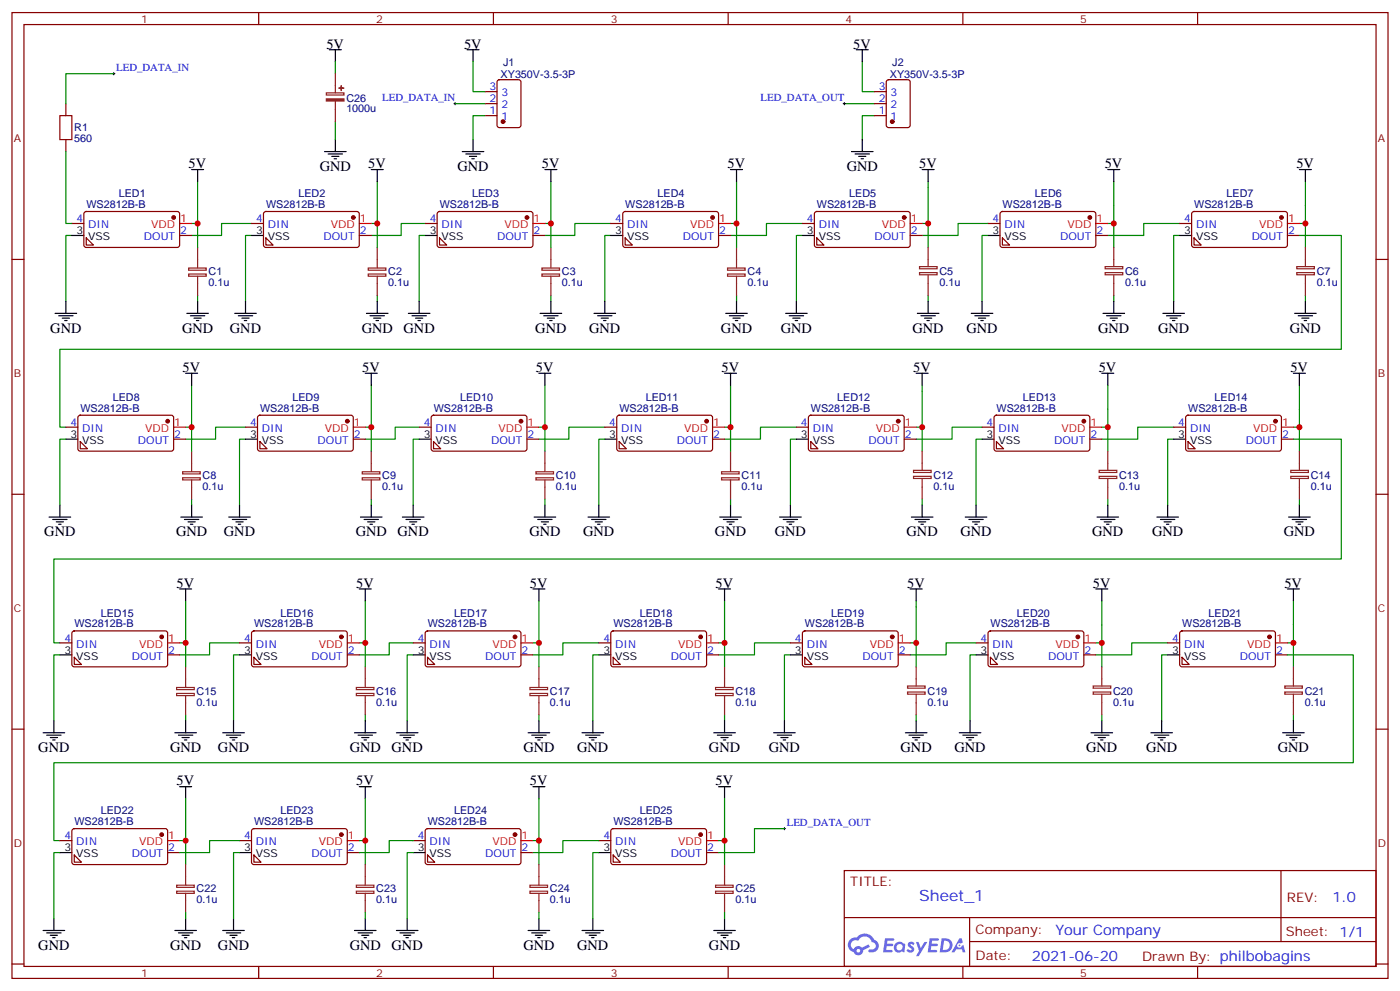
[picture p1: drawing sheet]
<svg xmlns="http://www.w3.org/2000/svg" width="412mm" height="292mm" viewBox="0 0 412 292" stroke-linecap="round" stroke-linejoin="round" font-family="sans-serif">
<g fill="none" stroke="#870000" stroke-width=".35">
<path d="M3.5 3.7h405.4v284.3h-405.4zM7.1 7.2h398.2v277.3h-398.2zM76.2 3.7v3.5M145.3 3.7v3.5M214.5 3.7v3.5M283.6 3.7v3.5M352.8 3.7v3.5M3.5 76.4h3.6M405.3 76.4h3.6M3.5 145.5h3.6M405.3 145.5h3.6M3.5 214.7h3.6"/>
<path d="M405.3 214.7h3.6M248.7 256.3h156.6v28.2h-156.6zM377.3 256.3v20.9M248.7 270.1h156.5M285.6 277.2h119.6M285.6 270.1v14.2M3.5 283.8h3.6M76.2 284.5v3.5M145.3 284.5v3.5M214.5 284.5v3.5M283.6 284.5v3.5M352.8 284.5v3.5"/>
<path d="M405.3 283.8h3.6"/>
</g>
<g fill="#5487ff">
<path d="M267.7 277.5a1.22 1.22 0 0 1 1.7 .2l-.4 .6a.47 .47 0 0 0-.3-.4 .47 .47 0 0 0-.5 .2l.1 .2a1.14 1.14 0 0 1 .8 1.8 1.14 1.14 0 0 1-1.9 0l-.2-.2 .5-.6 .7 .5a.29 .29 0 0 0 .3-.3 .29 .29 0 0 0-.2-.3 1.04 1.04 0 0 1-.6-1.7z"/>
<path d="M260.7 276.2h2.4l.3 .2-.2 .5-1.8 .1-.1 .8h1.5l.3 .4-.3 .4h-1.6l-.2 1.1h1.7l.2 .3-.2 .3-2.6 .1z"/>
<path d="M273.8 276.2h2.4l.3 .2-.1 .5-1.8 .1-.2 .8h1.6l.3 .4-.4 .4-1.6-.1-.1 1.1 1.7 .1 .2 .3-.2 .3-2.6 .1z"/>
<path d="M282.6 276.2h.7l.3 1.3-.6 .3a.69 .69 0 0 0-1 .3 .69 .69 0 0 0 .4 .9 .69 .69 0 0 0 .9-.6l.5-.2 .6 2.2h-.8l-.2-.9h-1.8l-.5 .9h-.8z"/>
<path d="M269.8 277.3h.8l.6 1.8 1.1-1.8h.9l-2.6 4.2h-.8l.9-1.5z"/>
<path d="M277.4 276.2l-.6 4.2h1.3a2.11 2.11 0 0 0 2.5-2.1 2.11 2.11 0 0 0-2.5-2.1zM278.1 277a1.39 1.39 0 0 1 1.7 1.4 1.39 1.39 0 0 1-1.8 1.2h-.3z"/>
<path d="M263.7 277.8a1.54 1.54 0 0 0-.1 2.2 1.54 1.54 0 0 0 2.2 .1l.6 .3 .3-2.3-.2-.3h-.4a1.49 1.49 0 0 0-2.4 0zM264 278.8a.94 .94 0 0 1 1.8 0 .94 .94 0 0 1-1.8 0z"/>
<path d="M250.4 276.6a2.18 2.18 0 0 0 1.1 3.7 1.44 1.44 0 0 0 1.6 .9 1.44 1.44 0 0 0 1.2-1.4l2-1.1-.5-.7-1.9 1a1.47 1.47 0 0 0-2.4 .4 1.39 1.39 0 0 1-.7-1.9 1.39 1.39 0 0 1 2-.5 2.12 2.12 0 0 1 2.2-1.3 2.12 2.12 0 0 1 1.9 1.7 1.14 1.14 0 0 1 1.1 1.4 1.14 1.14 0 0 1-1.7 .7 .43 .43 0 0 0-.5 .4 .43 .43 0 0 0 .4 .5 1.98 1.98 0 0 0 2.5-1.2 1.98 1.98 0 0 0-1.2-2.6 3.1 3.1 0 0 0-5.3-.6l-.9 .1zM252.3 279.9a.55 .55 0 0 1 1.1 0 .55 .55 0 0 1-1.1 0z"/>
<circle cx="282.6" cy="278.3" r=".26"/>
</g>
<path d="M17.6 34h3.6v7.1h-3.6z" fill="none" stroke="#a10000" stroke-width=".35"/>
<g fill="none" stroke="#870000" stroke-width=".35">
<path d="M19.4 30.5v3.5M142.9 34h3.5M142.9 30.5h3.5M142.9 27h3.5M146.6 23.7l.5-.2h5.7l.6 .4 .1 13-.5 .6-5.9 .1-.6-.5-.1-12.9zM257.5 34h3.6M257.5 30.5h3.6M257.5 27h3.6M261.3 23.7l.5-.2h5.6l.7 .4v13l-.5 .6-5.8 .1-.7-.5v-12.9zM19.4 41.1v3.5M21.2 65.8h3.5M24.9 62.5l.5-.2h27.1l.4 .7v9.4l-.7 .4h-27.1l-.4-.7v-9.1z"/>
<path d="M25.4 70l2.1 2.1h-2.1zM52.9 69.3h3.5M74.1 65.8h3.5M77.8 62.5l.5-.2h27.1l.4 .7v9.4l-.7 .4h-27.1l-.4-.7v-9.1zM78.3 70l2.1 2.1h-2.1zM105.8 69.3h3.6M125.2 65.8h3.6M129 62.5l.5-.2h27.1l.4 .7-.1 9.4-.6 .4h-27.1l-.4-.7v-9.1zM129.5 70l2.1 2.1h-2.1zM157 69.3h3.5M179.9 65.8h3.5M183.7 62.5l.4-.2h27.1l.5 .7-.1 9.4-.6 .4h-27.1l-.5-.7v-9.1z"/>
<path d="M184.1 70l2.2 2.1h-2.2zM211.7 69.3h3.5M236.4 65.8h3.5M240.1 62.5l.5-.2h27.1l.4 .7-.1 9.4-.6 .4h-27.1l-.4-.7v-9.1zM240.6 70l2.1 2.1h-2.1zM268.1 69.3h3.5M291 65.8h3.6M294.8 62.5l.5-.2h27.1l.4 .7-.1 9.4-.6 .4h-27.1l-.4-.7v-9.1zM295.3 70l2.1 2.1h-2.1zM322.8 69.3h3.5M347.5 65.8h3.5M351.2 62.5l.5-.2h27.1l.4 .7v9.4l-.7 .4h-27.1l-.4-.7v-9.1z"/>
<path d="M351.7 70l2.1 2.1h-2.1zM379.2 69.3h3.6M19.4 125.8h3.5M23.2 122.4l.4-.2 27.1 .1 .5 .6-.1 9.5-.7 .4h-27l-.5-.7v-9.2zM23.6 130l2.2 2.1h-2.2zM51.2 129.3h3.5M72.3 125.8h3.5M76.1 122.4l.5-.2 27 .1 .5 .6-.1 9.5-.6 .4h-27.1l-.5-.7v-9.2zM76.6 130l2.1 2.1h-2.1zM104.1 129.3h3.5M123.5 125.8h3.5M127.2 122.4l.5-.2 27.1 .1 .4 .6v9.5l-.7 .4h-27.1l-.4-.7v-9.2z"/>
<path d="M127.7 130l2.1 2.1h-2.1zM155.2 129.3h3.5M178.2 125.8h3.5M181.9 122.4l.5-.2 27.1 .1 .4 .6-.1 9.5-.6 .4h-27.1l-.4-.7v-9.2zM182.4 130l2.1 2.1h-2.1zM209.9 129.3h3.5M234.6 125.8h3.5M238.4 122.4l.4-.2 27.1 .1 .4 .6v9.5l-.7 .4h-27l-.5-.7v-9.2zM238.8 130l2.1 2.1h-2.1zM266.3 129.3h3.6M289.3 125.8h3.5M293 122.4l.5-.2 27.1 .1 .4 .6v9.5l-.7 .4h-27.1l-.4-.7v-9.2z"/>
<path d="M293.5 130l2.1 2.1h-2.1zM321 129.3h3.6M345.7 125.8h3.5M349.5 122.4l.5-.2 27 .1 .5 .6-.1 9.5-.6 .4h-27.1l-.5-.7v-9.2zM350 130l2.1 2.1h-2.1zM377.5 129.3h3.5M17.6 189.3h3.6M21.4 185.9l.5-.2 27.1 .1 .4 .6-.1 9.5-.6 .4h-27.1l-.4-.7v-9.2zM21.9 193.5l2.1 2.1h-2.1zM49.4 192.8h3.5M70.6 189.3h3.5M74.3 185.9l.5-.2 27.1 .1 .4 .6-.1 9.5-.6 .4h-27.1l-.4-.7v-9.2z"/>
<path d="M74.8 193.5l2.1 2.1h-2.1zM102.3 192.8h3.5M121.7 189.3h3.5M125.5 185.9l.4-.2 27.1 .1 .5 .6-.1 9.5-.6 .4h-27.1l-.5-.7v-9.2zM125.9 193.5l2.2 2.1h-2.2zM153.5 192.8h3.5M176.4 189.3h3.5M180.2 185.9l.4-.2 27.1 .1 .4 .6v9.5l-.7 .4h-27.1l-.4-.7v-9.2zM180.6 193.5l2.1 2.1h-2.1zM208.1 192.8h3.6M232.8 189.3h3.6M236.6 185.9l.5-.2 27.1 .1 .4 .6-.1 9.5-.6 .4h-27.1l-.4-.7v-9.2z"/>
<path d="M237.1 193.5l2.1 2.1h-2.1zM264.6 192.8h3.5M287.5 189.3h3.5M291.3 185.9l.4-.2 27.1 .1 .5 .6-.1 9.5-.6 .4h-27.1l-.5-.7v-9.2zM291.7 193.5l2.2 2.1h-2.2zM319.3 192.8h3.5M344 189.3h3.5M347.7 185.9l.5-.2 27.1 .1 .4 .6-.1 9.5-.6 .4h-27.1l-.4-.7v-9.2zM348.2 193.5l2.1 2.1h-2.1zM375.7 192.8h3.5M17.6 247.5h3.6M21.4 244.2l.5-.3 27.1 .1 .4 .7-.1 9.4-.6 .4h-27.1l-.4-.7v-9.1z"/>
<path d="M21.9 251.7l2.1 2.1h-2.1zM49.4 251h3.5M70.6 247.5h3.5M74.3 244.2l.5-.3 27.1 .1 .4 .7-.1 9.4-.6 .4h-27.1l-.4-.7v-9.1zM74.8 251.7l2.1 2.1h-2.1zM102.3 251h3.5M121.7 247.5h3.5M125.5 244.2l.4-.3 27.1 .1 .5 .7-.1 9.4-.6 .4h-27.1l-.5-.7v-9.1zM125.9 251.7l2.2 2.1h-2.2zM153.5 251h3.5M176.4 247.5h3.5M180.2 244.2l.4-.3 27.1 .1 .4 .7v9.4l-.7 .4h-27.1l-.4-.7v-9.1z"/>
<path d="M180.6 251.7l2.1 2.1h-2.1zM208.1 251h3.6"/>
</g>
<g fill="none" stroke="#008700" stroke-width=".35">
<path d="M98.8 18.2v3.5M139.3 18.2v8.8h3.6M254 18.2v8.8h3.5M33.5 21.7h-14.1v8.8M98.8 35.8v5.3M134.1 30.5h8.8M142.9 34h-3.6v7.1M248.7 30.5h8.8M257.5 34h-3.5v7.1M19.4 44.6v21.2h1.8M58.2 53.4v19.4M111.1 53.4v19.4"/>
<path d="M162.3 53.4v19.4M217 53.4v19.4M273.4 53.4v12.4h-1.8M328.1 53.4v12.4h-1.8M384.5 53.4v12.4h-1.7M21.2 69.3h-1.8v19.4M56.4 65.8h1.8M74.1 69.3h-1.8v19.4M74.1 65.8h-8.8v3.5h-8.9M109.4 65.8h1.7M125.2 69.3h-1.7v19.4M125.2 65.8h-7v3.5h-8.8"/>
<path d="M160.5 65.8h1.8M179.9 69.3h-1.7v19.4M179.9 65.8h-10.6v3.5h-8.8M215.2 65.8h1.8M236.4 65.8h-10.6v3.5h-10.6M236.4 69.3h-1.8v19.4M273.4 65.8v7M291 65.8h-8.8v3.5h-10.6M291 69.3h-1.7v19.4M328.1 65.8v7M347.5 69.3h-1.8v19.4M347.5 65.8h-10.6v3.5h-10.6"/>
<path d="M382.8 69.3h12.3v33.5h-377.5v23h1.8M384.5 65.8v7M58.2 87v1.7M111.1 87v1.7M162.3 87v1.7M217 87v1.7M273.4 87v1.7M328.1 87v1.7M384.5 87v1.7M56.4 113.4v19.4M109.4 113.4v19.4M160.5 113.4v19.4"/>
<path d="M215.2 113.4v19.4M271.6 113.4v12.4h-1.7M326.3 113.4v12.4h-1.7M382.8 113.4v12.4h-1.8M19.4 129.3h-1.8v19.4M54.7 125.8h1.7M72.3 129.3h-1.7v19.4M72.3 125.8h-8.8v3.5h-8.8M107.6 125.8h1.8M123.5 129.3h-1.8v19.4M123.5 125.8h-7.1v3.5h-8.8M158.7 125.8h1.8"/>
<path d="M178.2 129.3h-1.8v19.4M178.2 125.8h-10.6v3.5h-8.9M213.4 125.8h1.8M234.6 125.8h-10.6v3.5h-10.6M234.6 129.3h-1.8v19.4M271.6 125.8v7M289.3 125.8h-8.8v3.5h-10.6M289.3 129.3h-1.8v19.4M326.3 125.8v7M345.7 129.3h-1.7v19.4M345.7 125.8h-10.6v3.5h-10.5M381 129.3h14.1v35.3h-379.2v24.7h1.7"/>
<path d="M382.8 125.8v7M56.4 146.9v1.8M109.4 146.9v1.8M160.5 146.9v1.8M215.2 146.9v1.8M271.6 146.9v1.8M326.3 146.9v1.8M382.8 146.9v1.8M54.7 176.9v19.4M107.6 176.9v19.4M158.7 176.9v19.4M213.4 176.9v19.4"/>
<path d="M269.9 176.9v12.4h-1.8M324.6 176.9v12.4h-1.8M381 176.9v12.4h-1.8M17.6 192.8h-1.7v19.4M52.9 189.3h1.8M70.6 192.8h-1.8v19.4M70.6 189.3h-8.9v3.5h-8.8M105.8 189.3h1.8M121.7 192.8h-1.8v19.4M121.7 189.3h-7v3.5h-8.9M157 189.3h1.7M176.4 192.8h-1.8v19.4"/>
<path d="M176.4 189.3h-10.6v3.5h-8.8M211.7 189.3h1.7M232.8 189.3h-10.6v3.5h-10.5M232.8 192.8h-1.7v19.4M269.9 189.3v7M287.5 189.3h-8.8v3.5h-10.6M287.5 192.8h-1.7v19.4M324.6 189.3v7M344 192.8h-1.8v19.4M344 189.3h-10.6v3.5h-10.6M379.2 192.8h19.4v31.7h-382.7v23h1.7M381 189.3v7"/>
<path d="M54.7 210.4v1.8M107.6 210.4v1.8M158.7 210.4v1.8M213.4 210.4v1.8M269.9 210.4v1.8M324.6 210.4v1.8M381 210.4v1.8M54.7 235.1v19.4M107.6 235.1v19.4M158.7 235.1v19.4M213.4 235.1v12.4M17.6 251h-1.7v19.4"/>
<path d="M52.9 247.5h1.8M70.6 247.5h-8.9v3.5h-8.8M70.6 251h-1.8v19.4M105.8 247.5h1.8M121.7 247.5h-7v3.5h-8.9M121.7 251h-1.8v19.4M157 247.5h1.7M176.4 247.5h-10.6v3.5h-8.8M176.4 251h-1.8v19.4M211.7 247.5h1.7v7M231.1 243.9h-8.9v7.1h-10.5M54.7 268.6v1.8"/>
<path d="M107.6 268.6v1.8M158.7 268.6v1.8M213.4 268.6v1.8"/>
</g>
<path d="M33.2 21.7h.7M33.5 21.3v.7M133.7 30.5h.7M134.1 30.2v.7M248.4 30.5h.7M248.7 30.2v.7M230.7 243.9h.7M231.1 243.6v.7" fill="none" stroke="#000" stroke-width=".29"/>
<g fill="none" stroke="#8c2424" stroke-width=".35">
<path d="M96.1 27.3h5.2v.7h-5.2zM98.8 21.7v5.6M98.8 29.8v6M55.6 78.9h5.1v.7h-5.1zM58.2 72.8v6M108.5 78.9h5.2v.7h-5.2zM111.1 72.8v6M159.6 78.9h5.2v.7h-5.2zM162.3 72.8v6M214.3 78.9h5.2v.7h-5.2zM217 72.8v6M270.9 78.5h5.1v.6h-5.1z"/>
<path d="M273.4 72.8v5.7M325.5 78.5h5.2v.6h-5.2zM328.1 72.8v5.7M382 78.5h5.2v.6h-5.2zM384.5 72.8v5.7M55.6 80.7h5.1v.6h-5.1zM58.2 81.3v5.7M108.5 80.7h5.2v.6h-5.2zM111.1 81.3v5.7M159.6 80.7h5.2v.6h-5.2zM162.3 81.3v5.7M214.3 80.7h5.2v.6h-5.2z"/>
<path d="M217 81.3v5.7M270.9 80.3h5.1v.6h-5.1zM273.4 81v6M325.5 80.3h5.2v.6h-5.2zM328.1 81v6M382 80.3h5.2v.6h-5.2zM384.5 81v6M53.8 138.9h5.2v.6h-5.2zM56.4 132.8v6M106.7 138.9h5.2v.6h-5.2zM109.4 132.8v6M157.9 138.9h5.2v.6h-5.2z"/>
<path d="M160.5 132.8v6M212.5 138.9h5.2v.6h-5.2zM215.2 132.8v6M269.1 138.5h5.2v.6h-5.2zM271.6 132.8v5.7M323.8 138.5h5.2v.6h-5.2zM326.3 132.8v5.7M380.2 138.5h5.2v.6h-5.2zM382.8 132.8v5.7M53.8 140.7h5.2v.6h-5.2zM56.4 141.3v5.6M106.7 140.7h5.2v.6h-5.2z"/>
<path d="M109.4 141.3v5.6M157.9 140.7h5.2v.6h-5.2zM160.5 141.3v5.6M212.5 140.7h5.2v.6h-5.2zM215.2 141.3v5.6M269.1 140.2h5.2v.7h-5.2zM271.6 140.9v6M323.8 140.2h5.2v.7h-5.2zM326.3 140.9v6M380.2 140.2h5.2v.7h-5.2zM382.8 140.9v6M54.7 196.3v6"/>
<path d="M107.6 196.3v6M158.7 196.3v6M213.4 196.3v6M269.9 196.3v5.7M324.6 196.3v5.7M381 196.3v5.7M52 202.4h5.2v.6h-5.2zM52 204.2h5.2v.6h-5.2zM54.7 204.8v5.6M105 202.4h5.1v.6h-5.1zM105 204.2h5.1v.6h-5.1zM107.6 204.8v5.6"/>
<path d="M156.1 202.4h5.2v.6h-5.2zM156.1 204.2h5.2v.6h-5.2zM158.7 204.8v5.6M210.8 202.4h5.2v.6h-5.2zM210.8 204.2h5.2v.6h-5.2zM213.4 204.8v5.6M267.3 203.7h5.2v.7h-5.2zM267.3 202h5.2v.6h-5.2zM269.9 204.4v6M322 203.7h5.2v.7h-5.2zM322 202h5.2v.6h-5.2zM324.6 204.4v6"/>
<path d="M378.5 203.7h5.1v.7h-5.1zM378.5 202h5.1v.6h-5.1zM381 204.4v6M54.7 254.5v6M107.6 254.5v6M158.7 254.5v6M213.4 254.5v6M52 260.6h5.2v.6h-5.2zM52 262.4h5.2v.6h-5.2zM54.7 263v5.6M105 260.6h5.1v.6h-5.1zM105 262.4h5.1v.6h-5.1z"/>
<path d="M107.6 263v5.6M156.1 260.6h5.2v.6h-5.2zM156.1 262.4h5.2v.6h-5.2zM158.7 263v5.6M210.8 260.6h5.2v.6h-5.2zM210.8 262.4h5.2v.6h-5.2zM213.4 263v5.6"/>
</g>
<g fill="none" stroke="#000" stroke-width=".35">
<path d="M97 14.6h3.5M98.8 14.6v3.6M137.6 14.6h3.5M139.3 14.6v3.6M252.2 14.6h3.6M254 14.6v3.6M56.4 49.9h3.6M58.2 49.9v3.5M95.6 44.6h6.4M96.7 45.3h4.2M97.7 46h2.1M98.4 46.7h.7"/>
<path d="M98.8 41.1v3.5M109.4 49.9h3.5M111.1 49.9v3.5M136.2 44.6h6.3M137.2 45.3h4.3M138.3 46h2.1M139 46.7h.7M139.3 41.1v3.5M160.5 49.9h3.5M162.3 49.9v3.5M215.2 49.9h3.5M217 49.9v3.5"/>
<path d="M250.8 44.6h6.4M251.9 45.3h4.2M252.9 46h2.2M253.6 46.7h.8M254 41.1v3.5M271.6 49.9h3.6M273.4 49.9v3.5M326.3 49.9h3.5M328.1 49.9v3.5M382.8 49.9h3.5M384.5 49.9v3.5M21.2 69.3h3.5"/>
<path d="M74.1 69.3h3.5M125.2 69.3h3.6M179.9 69.3h3.5M236.4 69.3h3.5M291 69.3h3.6M347.5 69.3h3.5M16.2 92.3h6.4M17.3 93h4.2M18.3 93.7h2.2M19 94.4h.8M19.4 88.7v3.6M55 92.3h6.4"/>
<path d="M56.1 93h4.2M57.1 93.7h2.2M57.9 94.4h.7M58.2 88.7v3.6M69.1 92.3h6.4M70.2 93h4.2M71.3 93.7h2.1M72 94.4h.7M72.3 88.7v3.6M107.9 92.3h6.4M109 93h4.2M110.1 93.7h2.1"/>
<path d="M110.8 94.4h.7M111.1 88.7v3.6M120.3 92.3h6.3M121.4 93h4.2M122.4 93.7h2.1M123.1 94.4h.7M123.5 88.7v3.6M159.1 92.3h6.4M160.2 93h4.2M161.2 93.7h2.1M161.9 94.4h.7M162.3 88.7v3.6"/>
<path d="M175 92.3h6.3M176 93h4.3M177.1 93.7h2.1M177.8 94.4h.7M178.2 88.7v3.6M213.8 92.3h6.3M214.8 93h4.3M215.9 93.7h2.1M216.6 94.4h.7M217 88.7v3.6M231.4 92.3h6.4M232.5 93h4.2"/>
<path d="M233.5 93.7h2.2M234.2 94.4h.7M234.6 88.7v3.6M270.2 92.3h6.4M271.3 93h4.2M272.3 93.7h2.2M273 94.4h.8M273.4 88.7v3.6M286.1 92.3h6.4M287.2 93h4.2M288.2 93.7h2.1M288.9 94.4h.7"/>
<path d="M289.3 88.7v3.6M324.9 92.3h6.4M326 93h4.2M327 93.7h2.1M327.7 94.4h.7M328.1 88.7v3.6M342.5 92.3h6.4M343.6 93h4.2M344.7 93.7h2.1M345.4 94.4h.7M345.7 88.7v3.6M381.4 92.3h6.3"/>
<path d="M382.4 93h4.2M383.5 93.7h2.1M384.2 94.4h.7M384.5 88.7v3.6M54.7 109.9h3.5M56.4 109.9v3.5M107.6 109.9h3.5M109.4 109.9v3.5M158.7 109.9h3.6M160.5 109.9v3.5M213.4 109.9h3.6M215.2 109.9v3.5"/>
<path d="M269.9 109.9h3.5M271.6 109.9v3.5M324.6 109.9h3.5M326.3 109.9v3.5M381 109.9h3.5M382.8 109.9v3.5M19.4 129.3h3.5M72.3 129.3h3.5M123.5 129.3h3.5M178.2 129.3h3.5M234.6 129.3h3.5M289.3 129.3h3.5"/>
<path d="M345.7 129.3h3.5M14.5 152.2h6.3M15.5 152.9h4.3M16.6 153.6h2.1M17.3 154.3h.7M17.6 148.7v3.5M53.3 152.2h6.3M54.3 152.9h4.3M55.4 153.6h2.1M56.1 154.3h.7M56.4 148.7v3.5M67.4 152.2h6.3"/>
<path d="M68.4 152.9h4.3M69.5 153.6h2.1M70.2 154.3h.7M70.6 148.7v3.5M106.2 152.2h6.3M107.2 152.9h4.3M108.3 153.6h2.1M109 154.3h.7M109.4 148.7v3.5M118.5 152.2h6.4M119.6 152.9h4.2M120.6 153.6h2.2"/>
<path d="M121.4 154.3h.7M121.7 148.7v3.5M157.3 152.2h6.4M158.4 152.9h4.2M159.5 153.6h2.1M160.2 154.3h.7M160.5 148.7v3.5M173.2 152.2h6.4M174.3 152.9h4.2M175.3 153.6h2.1M176 154.3h.7M176.4 148.7v3.5"/>
<path d="M212 152.2h6.4M213.1 152.9h4.2M214.1 153.6h2.2M214.8 154.3h.7M215.2 148.7v3.5M229.7 152.2h6.3M230.7 152.9h4.2M231.8 153.6h2.1M232.5 154.3h.7M232.8 148.7v3.5M268.5 152.2h6.3M269.5 152.9h4.3"/>
<path d="M270.6 153.6h2.1M271.3 154.3h.7M271.6 148.7v3.5M284.3 152.2h6.4M285.4 152.9h4.2M286.5 153.6h2.1M287.2 154.3h.7M287.5 148.7v3.5M323.1 152.2h6.4M324.2 152.9h4.2M325.3 153.6h2.1M326 154.3h.7"/>
<path d="M326.3 148.7v3.5M340.8 152.2h6.3M341.8 152.9h4.3M342.9 153.6h2.1M343.6 154.3h.7M344 148.7v3.5M379.6 152.2h6.3M380.6 152.9h4.3M381.7 153.6h2.1M382.4 154.3h.7M382.8 148.7v3.5M52.9 173.4h3.5"/>
<path d="M54.7 173.4v3.5M105.8 173.4h3.6M107.6 173.4v3.5M157 173.4h3.5M158.7 173.4v3.5M211.7 173.4h3.5M213.4 173.4v3.5M268.1 173.4h3.5M269.9 173.4v3.5M322.8 173.4h3.5M324.6 173.4v3.5M379.2 173.4h3.6"/>
<path d="M381 173.4v3.5M17.6 192.8h3.6M70.6 192.8h3.5M121.7 192.8h3.5M176.4 192.8h3.5M232.8 192.8h3.6M287.5 192.8h3.5M344 192.8h3.5M12.7 215.7h6.3M13.8 216.4h4.2M14.8 217.1h2.1M15.5 217.8h.7"/>
<path d="M15.9 212.2v3.5M51.5 215.7h6.4M52.6 216.4h4.2M53.6 217.1h2.1M54.3 217.8h.7M54.7 212.2v3.5M65.6 215.7h6.4M66.7 216.4h4.2M67.7 217.1h2.1M68.4 217.8h.7M68.8 212.2v3.5M104.4 215.7h6.4"/>
<path d="M105.5 216.4h4.2M106.5 217.1h2.2M107.2 217.8h.7M107.6 212.2v3.5M116.8 215.7h6.3M117.8 216.4h4.3M118.9 217.1h2.1M119.6 217.8h.7M119.9 212.2v3.5M155.6 215.7h6.3M156.6 216.4h4.3M157.7 217.1h2.1"/>
<path d="M158.4 217.8h.7M158.7 212.2v3.5M171.4 215.7h6.4M172.5 216.4h4.2M173.6 217.1h2.1M174.3 217.8h.7M174.6 212.2v3.5M210.3 215.7h6.3M211.3 216.4h4.2M212.4 217.1h2.1M213.1 217.8h.7M213.4 212.2v3.5"/>
<path d="M227.9 215.7h6.3M229 216.4h4.2M230 217.1h2.1M230.7 217.8h.7M231.1 212.2v3.5M266.7 215.7h6.3M267.8 216.4h4.2M268.8 217.1h2.1M269.5 217.8h.7M269.9 212.2v3.5M282.6 215.7h6.3M283.6 216.4h4.3"/>
<path d="M284.7 217.1h2.1M285.4 217.8h.7M285.8 212.2v3.5M321.4 215.7h6.3M322.4 216.4h4.3M323.5 217.1h2.1M324.2 217.8h.7M324.6 212.2v3.5M339 215.7h6.4M340.1 216.4h4.2M341.1 217.1h2.2M341.8 217.8h.7"/>
<path d="M342.2 212.2v3.5M377.8 215.7h6.4M378.9 216.4h4.2M379.9 217.1h2.2M380.6 217.8h.8M381 212.2v3.5M52.9 231.6h3.5M54.7 231.6v3.5M105.8 231.6h3.6M107.6 231.6v3.5M157 231.6h3.5M158.7 231.6v3.5"/>
<path d="M211.7 231.6h3.5M213.4 231.6v3.5M17.6 251h3.6M70.6 251h3.5M121.7 251h3.5M176.4 251h3.5M12.7 273.9h6.3M13.8 274.6h4.2M14.8 275.3h2.1M15.5 276h.7M15.9 270.4v3.5M51.5 273.9h6.4"/>
<path d="M52.6 274.6h4.2M53.6 275.3h2.1M54.3 276h.7M54.7 270.4v3.5M65.6 273.9h6.4M66.7 274.6h4.2M67.7 275.3h2.1M68.4 276h.7M68.8 270.4v3.5M104.4 273.9h6.4M105.5 274.6h4.2M106.5 275.3h2.2"/>
<path d="M107.2 276h.7M107.6 270.4v3.5M116.8 273.9h6.3M117.8 274.6h4.3M118.9 275.3h2.1M119.6 276h.7M119.9 270.4v3.5M155.6 273.9h6.3M156.6 274.6h4.3M157.7 275.3h2.1M158.4 276h.7M158.7 270.4v3.5"/>
<path d="M171.4 273.9h6.4M172.5 274.6h4.2M173.6 275.3h2.1M174.3 276h.7M174.6 270.4v3.5M210.3 273.9h6.3M211.3 274.6h4.2M212.4 275.3h2.1M213.1 276h.7M213.4 270.4v3.5"/>
</g>
<g fill="none" stroke="#f00" stroke-width=".35">
<path d="M52.9 65.8h3.5M105.8 65.8h3.6M157 65.8h3.5M211.7 65.8h3.5M268.1 65.8h3.5M322.8 65.8h3.5M379.2 65.8h3.6M51.2 125.8h3.5M104.1 125.8h3.5M155.2 125.8h3.5M209.9 125.8h3.5M266.3 125.8h3.6"/>
<path d="M321 125.8h3.6M377.5 125.8h3.5M49.4 189.3h3.5M102.3 189.3h3.5M153.5 189.3h3.5M208.1 189.3h3.6M264.6 189.3h3.5M319.3 189.3h3.5M375.7 189.3h3.5M49.4 247.5h3.5M102.3 247.5h3.5M153.5 247.5h3.5"/>
<path d="M208.1 247.5h3.6"/>
</g>
<g fill="#870000" stroke="#870000" stroke-width=".35">
<circle cx="266.3" cy="64" r=".53"/>
<circle cx="321" cy="64" r=".53"/>
<circle cx="377.5" cy="64" r=".53"/>
<circle cx="155.2" cy="64" r=".53"/>
<circle cx="209.9" cy="64" r=".53"/>
<circle cx="104.1" cy="64" r=".53"/>
<circle cx="51.2" cy="64" r=".53"/>
<circle cx="264.6" cy="124" r=".53"/>
<circle cx="319.3" cy="124" r=".53"/>
<circle cx="375.7" cy="124" r=".53"/>
<circle cx="153.5" cy="124" r=".53"/>
<circle cx="208.1" cy="124" r=".53"/>
<circle cx="102.3" cy="124" r=".53"/>
<circle cx="49.4" cy="124" r=".53"/>
<circle cx="262.8" cy="187.5" r=".53"/>
<circle cx="317.5" cy="187.5" r=".53"/>
<circle cx="373.9" cy="187.5" r=".53"/>
<circle cx="151.7" cy="187.5" r=".53"/>
<circle cx="206.4" cy="187.5" r=".53"/>
<circle cx="100.5" cy="187.5" r=".53"/>
<circle cx="47.6" cy="187.5" r=".53"/>
<circle cx="148.2" cy="35.8" r=".53"/>
<circle cx="262.8" cy="35.8" r=".53"/>
<circle cx="47.6" cy="245.7" r=".53"/>
<circle cx="100.5" cy="245.7" r=".53"/>
<circle cx="206.4" cy="245.7" r=".53"/>
<circle cx="151.7" cy="245.7" r=".53"/>
</g>
<g fill="#8c2424" stroke="#8c2424" stroke-width=".35">
<path d="M96.1 29.1h5.2v.6h-5.2z"/>
<path d="M99.8 25.9l1.4 .1z"/>
<path d="M100.5 25.2v1.4z"/>
</g>
<g fill="#c00">
<circle cx="384.5" cy="65.8" r=".88"/>
<circle cx="217" cy="65.8" r=".88"/>
<circle cx="273.4" cy="65.8" r=".88"/>
<circle cx="328.1" cy="65.8" r=".88"/>
<circle cx="162.3" cy="65.8" r=".88"/>
<circle cx="58.2" cy="65.8" r=".88"/>
<circle cx="111.1" cy="65.8" r=".88"/>
<circle cx="382.8" cy="125.8" r=".88"/>
<circle cx="215.2" cy="125.8" r=".88"/>
<circle cx="271.6" cy="125.8" r=".88"/>
<circle cx="326.3" cy="125.8" r=".88"/>
<circle cx="160.5" cy="125.8" r=".88"/>
<circle cx="56.4" cy="125.8" r=".88"/>
<circle cx="109.4" cy="125.8" r=".88"/>
<circle cx="381" cy="189.3" r=".88"/>
<circle cx="213.4" cy="189.3" r=".88"/>
<circle cx="269.9" cy="189.3" r=".88"/>
<circle cx="324.6" cy="189.3" r=".88"/>
<circle cx="158.8" cy="189.3" r=".88"/>
<circle cx="54.7" cy="189.3" r=".88"/>
<circle cx="107.6" cy="189.3" r=".88"/>
<circle cx="107.6" cy="247.5" r=".88"/>
<circle cx="54.7" cy="247.5" r=".88"/>
<circle cx="158.8" cy="247.5" r=".88"/>
<circle cx="213.4" cy="247.5" r=".88"/>
</g>
<text font-size="4.6" fill="#00f" x="270.8" y="265.3">Sheet_1</text>
<g font-size="4.2">
<text x="96.1" y="14.3">5V</text>
<text x="136.7" y="14.3">5V</text>
<text x="251.4" y="14.3">5V</text>
<text x="55.6" y="49.6">5V</text>
<text x="94.2" y="50.3">GND</text>
<text x="108.5" y="49.6">5V</text>
<text x="134.8" y="50.3">GND</text>
<text x="159.6" y="49.6">5V</text>
<text x="214.3" y="49.6">5V</text>
<text x="249.4" y="50.3">GND</text>
<text x="270.8" y="49.6">5V</text>
<text x="325.4" y="49.6">5V</text>
<text x="381.9" y="49.6">5V</text>
<text x="14.8" y="97.9">GND</text>
<text x="53.6" y="97.9">GND</text>
<text x="67.7" y="97.9">GND</text>
<text x="106.5" y="97.9">GND</text>
<text x="118.9" y="97.9">GND</text>
<text x="157.7" y="97.9">GND</text>
<text x="173.6" y="97.9">GND</text>
<text x="212.4" y="97.9">GND</text>
<text x="230" y="97.9">GND</text>
<text x="268.8" y="97.9">GND</text>
<text x="284.7" y="97.9">GND</text>
<text x="323.5" y="97.9">GND</text>
<text x="341.1" y="97.9">GND</text>
<text x="379.9" y="97.9">GND</text>
<text x="53.8" y="109.5">5V</text>
<text x="106.7" y="109.5">5V</text>
<text x="157.9" y="109.5">5V</text>
<text x="212.5" y="109.5">5V</text>
<text x="269" y="109.5">5V</text>
<text x="323.7" y="109.5">5V</text>
<text x="380.1" y="109.5">5V</text>
<text x="13.1" y="157.9">GND</text>
<text x="51.9" y="157.9">GND</text>
<text x="66" y="157.9">GND</text>
<text x="104.8" y="157.9">GND</text>
<text x="117.1" y="157.9">GND</text>
<text x="155.9" y="157.9">GND</text>
<text x="171.8" y="157.9">GND</text>
<text x="210.6" y="157.9">GND</text>
<text x="228.2" y="157.9">GND</text>
<text x="267.1" y="157.9">GND</text>
<text x="282.9" y="157.9">GND</text>
<text x="321.7" y="157.9">GND</text>
<text x="339.4" y="157.9">GND</text>
<text x="378.2" y="157.9">GND</text>
<text x="52" y="173">5V</text>
<text x="105" y="173">5V</text>
<text x="156.1" y="173">5V</text>
<text x="210.8" y="173">5V</text>
<text x="267.2" y="173">5V</text>
<text x="321.9" y="173">5V</text>
<text x="378.4" y="173">5V</text>
<text x="11.3" y="221.4">GND</text>
<text x="50.1" y="221.4">GND</text>
<text x="64.2" y="221.4">GND</text>
<text x="103" y="221.4">GND</text>
<text x="115.4" y="221.4">GND</text>
<text x="154.2" y="221.4">GND</text>
<text x="170" y="221.4">GND</text>
<text x="208.8" y="221.4">GND</text>
<text x="226.5" y="221.4">GND</text>
<text x="265.3" y="221.4">GND</text>
<text x="281.2" y="221.4">GND</text>
<text x="320" y="221.4">GND</text>
<text x="337.6" y="221.4">GND</text>
<text x="376.4" y="221.4">GND</text>
<text x="52" y="231.2">5V</text>
<text x="105" y="231.2">5V</text>
<text x="156.1" y="231.2">5V</text>
<text x="210.8" y="231.2">5V</text>
<text x="11.3" y="279.6">GND</text>
<text x="50.1" y="279.6">GND</text>
<text x="64.2" y="279.6">GND</text>
<text x="103" y="279.6">GND</text>
<text x="115.4" y="279.6">GND</text>
<text x="154.2" y="279.6">GND</text>
<text x="170" y="279.6">GND</text>
<text x="208.8" y="279.6">GND</text>
</g>
<g font-size="4.2" fill="#00f">
<text x="392.5" y="265.6">1.0</text>
<text x="310.9" y="275.1">Your Company</text>
<text x="304" y="282.9">2021-06-20</text>
</g>
<g font-size="3.9" fill="#800">
<text x="250.5" y="260.9">TITLE:</text>
<text x="379.1" y="265.6">REV:</text>
<text x="287.4" y="275.1">Company:</text>
<text x="378.7" y="275.7">Sheet: 1/1</text>
<text x="287.4" y="282.8">Date:</text>
<text x="336.4" y="282.8">Drawn By: philbobagins</text>
</g>
<g font-size="3.2" fill="#800">
<text x="41.6" y="6.7">1</text>
<text x="110.8" y="6.7">2</text>
<text x="179.9" y="6.7">3</text>
<text x="249.1" y="6.7">4</text>
<text x="318.2" y="6.7">5</text>
<text x="4.1" y="41.8">A</text>
<text x="405.9" y="41.8">A</text>
<text x="4.1" y="110.9">B</text>
<text x="405.9" y="110.9">B</text>
<text x="4.1" y="180.1">C</text>
<text x="405.9" y="180.1">C</text>
<text x="4.1" y="249.2">D</text>
<text x="405.9" y="249.2">D</text>
<text x="41.6" y="287.5">1</text>
<text x="110.8" y="287.5">2</text>
<text x="179.9" y="287.5">3</text>
<text x="249.1" y="287.5">4</text>
<text x="318.2" y="287.5">5</text>
</g>
<g font-size="3.2" fill="#00f">
<text x="34.2" y="20.8">LED_DATA_IN</text>
<text x="112.6" y="29.6">LED_DATA_IN</text>
<text x="144.2" y="26.6">3</text>
<text x="147.7" y="28.4">3</text>
<text x="224.1" y="29.6">LED_DATA_OUT</text>
<text x="258.9" y="26.6">3</text>
<text x="262.4" y="28.4">3</text>
<text x="144.2" y="33.7">1</text>
<text x="144.2" y="30.2">2</text>
<text x="147.7" y="35.5">1</text>
<text x="147.7" y="31.9">2</text>
<text x="258.9" y="33.7">1</text>
<text x="258.9" y="30.2">2</text>
<text x="262.4" y="35.5">1</text>
<text x="262.4" y="31.9">2</text>
<text x="22.5" y="65.4">4</text>
<text x="75.4" y="65.4">4</text>
<text x="126.6" y="65.4">4</text>
<text x="181.3" y="65.4">4</text>
<text x="237.7" y="65.4">4</text>
<text x="292.4" y="65.4">4</text>
<text x="348.8" y="65.4">4</text>
<text x="26" y="67.2">DIN</text>
<text x="42.4" y="70.7">DOUT</text>
<text x="53.1" y="69">2</text>
<text x="78.9" y="67.2">DIN</text>
<text x="95.3" y="70.7">DOUT</text>
<text x="106" y="69">2</text>
<text x="130.1" y="67.2">DIN</text>
<text x="146.5" y="70.7">DOUT</text>
<text x="157.2" y="69">2</text>
<text x="184.7" y="67.2">DIN</text>
<text x="201.1" y="70.7">DOUT</text>
<text x="211.8" y="69">2</text>
<text x="241.2" y="67.2">DIN</text>
<text x="257.6" y="70.7">DOUT</text>
<text x="268.3" y="69">2</text>
<text x="295.9" y="67.2">DIN</text>
<text x="312.3" y="70.7">DOUT</text>
<text x="323" y="69">2</text>
<text x="352.3" y="67.2">DIN</text>
<text x="368.7" y="70.7">DOUT</text>
<text x="379.4" y="69">2</text>
<text x="20.7" y="125.4">4</text>
<text x="73.7" y="125.4">4</text>
<text x="124.8" y="125.4">4</text>
<text x="179.5" y="125.4">4</text>
<text x="235.9" y="125.4">4</text>
<text x="290.6" y="125.4">4</text>
<text x="347.1" y="125.4">4</text>
<text x="24.2" y="127.2">DIN</text>
<text x="40.6" y="130.7">DOUT</text>
<text x="51.3" y="128.9">2</text>
<text x="77.2" y="127.2">DIN</text>
<text x="93.5" y="130.7">DOUT</text>
<text x="104.2" y="128.9">2</text>
<text x="128.3" y="127.2">DIN</text>
<text x="144.7" y="130.7">DOUT</text>
<text x="155.4" y="128.9">2</text>
<text x="183" y="127.2">DIN</text>
<text x="199.4" y="130.7">DOUT</text>
<text x="210.1" y="128.9">2</text>
<text x="239.4" y="127.2">DIN</text>
<text x="255.8" y="130.7">DOUT</text>
<text x="266.5" y="128.9">2</text>
<text x="294.1" y="127.2">DIN</text>
<text x="310.5" y="130.7">DOUT</text>
<text x="321.2" y="128.9">2</text>
<text x="350.6" y="127.2">DIN</text>
<text x="366.9" y="130.7">DOUT</text>
<text x="377.6" y="128.9">2</text>
<text x="19" y="188.9">4</text>
<text x="22.5" y="190.7">DIN</text>
<text x="71.9" y="188.9">4</text>
<text x="75.4" y="190.7">DIN</text>
<text x="123" y="188.9">4</text>
<text x="126.5" y="190.7">DIN</text>
<text x="177.7" y="188.9">4</text>
<text x="181.2" y="190.7">DIN</text>
<text x="234.2" y="188.9">4</text>
<text x="237.7" y="190.7">DIN</text>
<text x="288.8" y="188.9">4</text>
<text x="292.3" y="190.7">DIN</text>
<text x="345.3" y="188.9">4</text>
<text x="348.8" y="190.7">DIN</text>
<text x="38.9" y="194.2">DOUT</text>
<text x="49.6" y="192.4">2</text>
<text x="91.8" y="194.2">DOUT</text>
<text x="102.5" y="192.4">2</text>
<text x="142.9" y="194.2">DOUT</text>
<text x="153.6" y="192.4">2</text>
<text x="197.6" y="194.2">DOUT</text>
<text x="208.3" y="192.4">2</text>
<text x="254.1" y="194.2">DOUT</text>
<text x="264.8" y="192.4">2</text>
<text x="308.7" y="194.2">DOUT</text>
<text x="319.4" y="192.4">2</text>
<text x="365.2" y="194.2">DOUT</text>
<text x="375.9" y="192.4">2</text>
<text x="231.8" y="243.1">LED_DATA_OUT</text>
<text x="19" y="247.1">4</text>
<text x="22.5" y="248.9">DIN</text>
<text x="49.6" y="250.6">2</text>
<text x="71.9" y="247.1">4</text>
<text x="75.4" y="248.9">DIN</text>
<text x="102.5" y="250.6">2</text>
<text x="123" y="247.1">4</text>
<text x="126.5" y="248.9">DIN</text>
<text x="153.6" y="250.6">2</text>
<text x="177.7" y="247.1">4</text>
<text x="181.2" y="248.9">DIN</text>
<text x="208.3" y="250.6">2</text>
<text x="38.9" y="252.4">DOUT</text>
<text x="91.8" y="252.4">DOUT</text>
<text x="142.9" y="252.4">DOUT</text>
<text x="197.6" y="252.4">DOUT</text>
</g>
<g font-size="3.2" fill="#000080">
<text x="147.5" y="22.9">XY350V-3.5-3P</text>
<text x="148.2" y="19.3">J1</text>
<text x="262.1" y="22.9">XY350V-3.5-3P</text>
<text x="262.9" y="19.3">J2</text>
<text x="102" y="29.9">C26</text>
<text x="102" y="33.1">1000u</text>
<text x="21.9" y="41.8">560</text>
<text x="21.9" y="38.6">R1</text>
<text x="35" y="58">LED1</text>
<text x="87.9" y="58">LED2</text>
<text x="139" y="58">LED3</text>
<text x="193.7" y="58">LED4</text>
<text x="250.2" y="58">LED5</text>
<text x="304.9" y="58">LED6</text>
<text x="361.3" y="58">LED7</text>
<text x="25.5" y="61.2">WS2812B-B</text>
<text x="78.4" y="61.2">WS2812B-B</text>
<text x="129.5" y="61.2">WS2812B-B</text>
<text x="184.2" y="61.2">WS2812B-B</text>
<text x="240.6" y="61.2">WS2812B-B</text>
<text x="295.3" y="61.2">WS2812B-B</text>
<text x="351.8" y="61.2">WS2812B-B</text>
<text x="61.5" y="81.1">C1</text>
<text x="114.4" y="81.1">C2</text>
<text x="165.5" y="81.1">C3</text>
<text x="220.2" y="81.1">C4</text>
<text x="276.8" y="81">C5</text>
<text x="331.4" y="81.1">C6</text>
<text x="387.9" y="81">C7</text>
<text x="61.5" y="84.2">0.1u</text>
<text x="114.4" y="84.2">0.1u</text>
<text x="165.5" y="84.2">0.1u</text>
<text x="220.2" y="84.2">0.1u</text>
<text x="276.8" y="84.2">0.1u</text>
<text x="331.4" y="84.2">0.1u</text>
<text x="387.9" y="84.2">0.1u</text>
<text x="33.2" y="118">LED8</text>
<text x="86.1" y="118">LED9</text>
<text x="135.5" y="118">LED10</text>
<text x="190.2" y="118">LED11</text>
<text x="246.6" y="118">LED12</text>
<text x="301.3" y="118">LED13</text>
<text x="357.8" y="118">LED14</text>
<text x="23.7" y="121.2">WS2812B-B</text>
<text x="76.6" y="121.2">WS2812B-B</text>
<text x="127.8" y="121.2">WS2812B-B</text>
<text x="182.4" y="121.2">WS2812B-B</text>
<text x="238.9" y="121.2">WS2812B-B</text>
<text x="293.6" y="121.2">WS2812B-B</text>
<text x="350" y="121.2">WS2812B-B</text>
<text x="59.7" y="141">C8</text>
<text x="112.6" y="141">C9</text>
<text x="163.8" y="141">C10</text>
<text x="218.4" y="141">C11</text>
<text x="275" y="141">C12</text>
<text x="329.7" y="141">C13</text>
<text x="386.1" y="141">C14</text>
<text x="59.7" y="144.2">0.1u</text>
<text x="112.6" y="144.2">0.1u</text>
<text x="163.8" y="144.2">0.1u</text>
<text x="218.4" y="144.2">0.1u</text>
<text x="275" y="144.2">0.1u</text>
<text x="329.7" y="144.2">0.1u</text>
<text x="386.1" y="144.2">0.1u</text>
<text x="21.9" y="184.7">WS2812B-B</text>
<text x="29.7" y="181.5">LED15</text>
<text x="74.8" y="184.7">WS2812B-B</text>
<text x="82.6" y="181.5">LED16</text>
<text x="126" y="184.7">WS2812B-B</text>
<text x="133.8" y="181.5">LED17</text>
<text x="180.7" y="184.7">WS2812B-B</text>
<text x="188.4" y="181.5">LED18</text>
<text x="237.1" y="184.7">WS2812B-B</text>
<text x="244.9" y="181.5">LED19</text>
<text x="291.8" y="184.7">WS2812B-B</text>
<text x="299.6" y="181.5">LED20</text>
<text x="348.2" y="184.7">WS2812B-B</text>
<text x="356" y="181.5">LED21</text>
<text x="57.9" y="207.7">0.1u</text>
<text x="57.9" y="204.5">C15</text>
<text x="110.8" y="207.7">0.1u</text>
<text x="110.8" y="204.5">C16</text>
<text x="162" y="207.7">0.1u</text>
<text x="162" y="204.5">C17</text>
<text x="216.7" y="207.7">0.1u</text>
<text x="216.7" y="204.5">C18</text>
<text x="273.2" y="207.7">0.1u</text>
<text x="273.2" y="204.5">C19</text>
<text x="327.9" y="207.7">0.1u</text>
<text x="327.9" y="204.5">C20</text>
<text x="384.4" y="207.7">0.1u</text>
<text x="384.4" y="204.5">C21</text>
<text x="29.7" y="239.7">LED22</text>
<text x="82.6" y="239.7">LED23</text>
<text x="133.8" y="239.7">LED24</text>
<text x="188.4" y="239.7">LED25</text>
<text x="21.9" y="242.9">WS2812B-B</text>
<text x="74.8" y="242.9">WS2812B-B</text>
<text x="126" y="242.9">WS2812B-B</text>
<text x="180.7" y="242.9">WS2812B-B</text>
<text x="57.9" y="262.7">C22</text>
<text x="110.8" y="262.7">C23</text>
<text x="162" y="262.7">C24</text>
<text x="216.7" y="262.7">C25</text>
<text x="57.9" y="265.9">0.1u</text>
<text x="110.8" y="265.9">0.1u</text>
<text x="162" y="265.9">0.1u</text>
<text x="216.7" y="265.9">0.1u</text>
</g>
<g font-size="3.2" fill="#f00">
<text x="53.1" y="65.4">1</text>
<text x="106" y="65.4">1</text>
<text x="157.2" y="65.4">1</text>
<text x="211.8" y="65.4">1</text>
<text x="268.3" y="65.4">1</text>
<text x="323" y="65.4">1</text>
<text x="379.4" y="65.4">1</text>
<text x="44.6" y="67.2">VDD</text>
<text x="97.5" y="67.2">VDD</text>
<text x="148.6" y="67.2">VDD</text>
<text x="203.3" y="67.2">VDD</text>
<text x="259.7" y="67.2">VDD</text>
<text x="314.4" y="67.2">VDD</text>
<text x="370.9" y="67.2">VDD</text>
<text x="51.3" y="125.4">1</text>
<text x="104.2" y="125.4">1</text>
<text x="155.4" y="125.4">1</text>
<text x="210.1" y="125.4">1</text>
<text x="266.5" y="125.4">1</text>
<text x="321.2" y="125.4">1</text>
<text x="377.6" y="125.4">1</text>
<text x="42.8" y="127.2">VDD</text>
<text x="95.7" y="127.2">VDD</text>
<text x="146.9" y="127.2">VDD</text>
<text x="201.5" y="127.2">VDD</text>
<text x="258" y="127.2">VDD</text>
<text x="312.7" y="127.2">VDD</text>
<text x="369.1" y="127.2">VDD</text>
<text x="41" y="190.7">VDD</text>
<text x="49.6" y="188.9">1</text>
<text x="93.9" y="190.7">VDD</text>
<text x="102.5" y="188.9">1</text>
<text x="145.1" y="190.7">VDD</text>
<text x="153.6" y="188.9">1</text>
<text x="199.8" y="190.7">VDD</text>
<text x="208.3" y="188.9">1</text>
<text x="256.2" y="190.7">VDD</text>
<text x="264.8" y="188.9">1</text>
<text x="310.9" y="190.7">VDD</text>
<text x="319.4" y="188.9">1</text>
<text x="367.3" y="190.7">VDD</text>
<text x="375.9" y="188.9">1</text>
<text x="41" y="248.9">VDD</text>
<text x="49.6" y="247.1">1</text>
<text x="93.9" y="248.9">VDD</text>
<text x="102.5" y="247.1">1</text>
<text x="145.1" y="248.9">VDD</text>
<text x="153.6" y="247.1">1</text>
<text x="199.8" y="248.9">VDD</text>
<text x="208.3" y="247.1">1</text>
</g>
<g font-size="3.2">
<text x="22.5" y="69">3</text>
<text x="26" y="70.7">VSS</text>
<text x="75.4" y="69">3</text>
<text x="78.9" y="70.7">VSS</text>
<text x="126.6" y="69">3</text>
<text x="130.1" y="70.7">VSS</text>
<text x="181.3" y="69">3</text>
<text x="184.7" y="70.7">VSS</text>
<text x="237.7" y="69">3</text>
<text x="241.2" y="70.7">VSS</text>
<text x="292.4" y="69">3</text>
<text x="295.9" y="70.7">VSS</text>
<text x="348.8" y="69">3</text>
<text x="352.3" y="70.7">VSS</text>
<text x="20.7" y="128.9">3</text>
<text x="24.2" y="130.7">VSS</text>
<text x="73.7" y="128.9">3</text>
<text x="77.2" y="130.7">VSS</text>
<text x="124.8" y="128.9">3</text>
<text x="128.3" y="130.7">VSS</text>
<text x="179.5" y="128.9">3</text>
<text x="183" y="130.7">VSS</text>
<text x="235.9" y="128.9">3</text>
<text x="239.4" y="130.7">VSS</text>
<text x="290.6" y="128.9">3</text>
<text x="294.1" y="130.7">VSS</text>
<text x="347.1" y="128.9">3</text>
<text x="350.6" y="130.7">VSS</text>
<text x="19" y="192.4">3</text>
<text x="22.5" y="194.2">VSS</text>
<text x="71.9" y="192.4">3</text>
<text x="75.4" y="194.2">VSS</text>
<text x="123" y="192.4">3</text>
<text x="126.5" y="194.2">VSS</text>
<text x="177.7" y="192.4">3</text>
<text x="181.2" y="194.2">VSS</text>
<text x="234.2" y="192.4">3</text>
<text x="237.7" y="194.2">VSS</text>
<text x="288.8" y="192.4">3</text>
<text x="292.3" y="194.2">VSS</text>
<text x="345.3" y="192.4">3</text>
<text x="348.8" y="194.2">VSS</text>
<text x="19" y="250.6">3</text>
<text x="71.9" y="250.6">3</text>
<text x="123" y="250.6">3</text>
<text x="177.7" y="250.6">3</text>
<text x="22.5" y="252.4">VSS</text>
<text x="75.4" y="252.4">VSS</text>
<text x="126.5" y="252.4">VSS</text>
<text x="181.2" y="252.4">VSS</text>
</g>
</svg>
